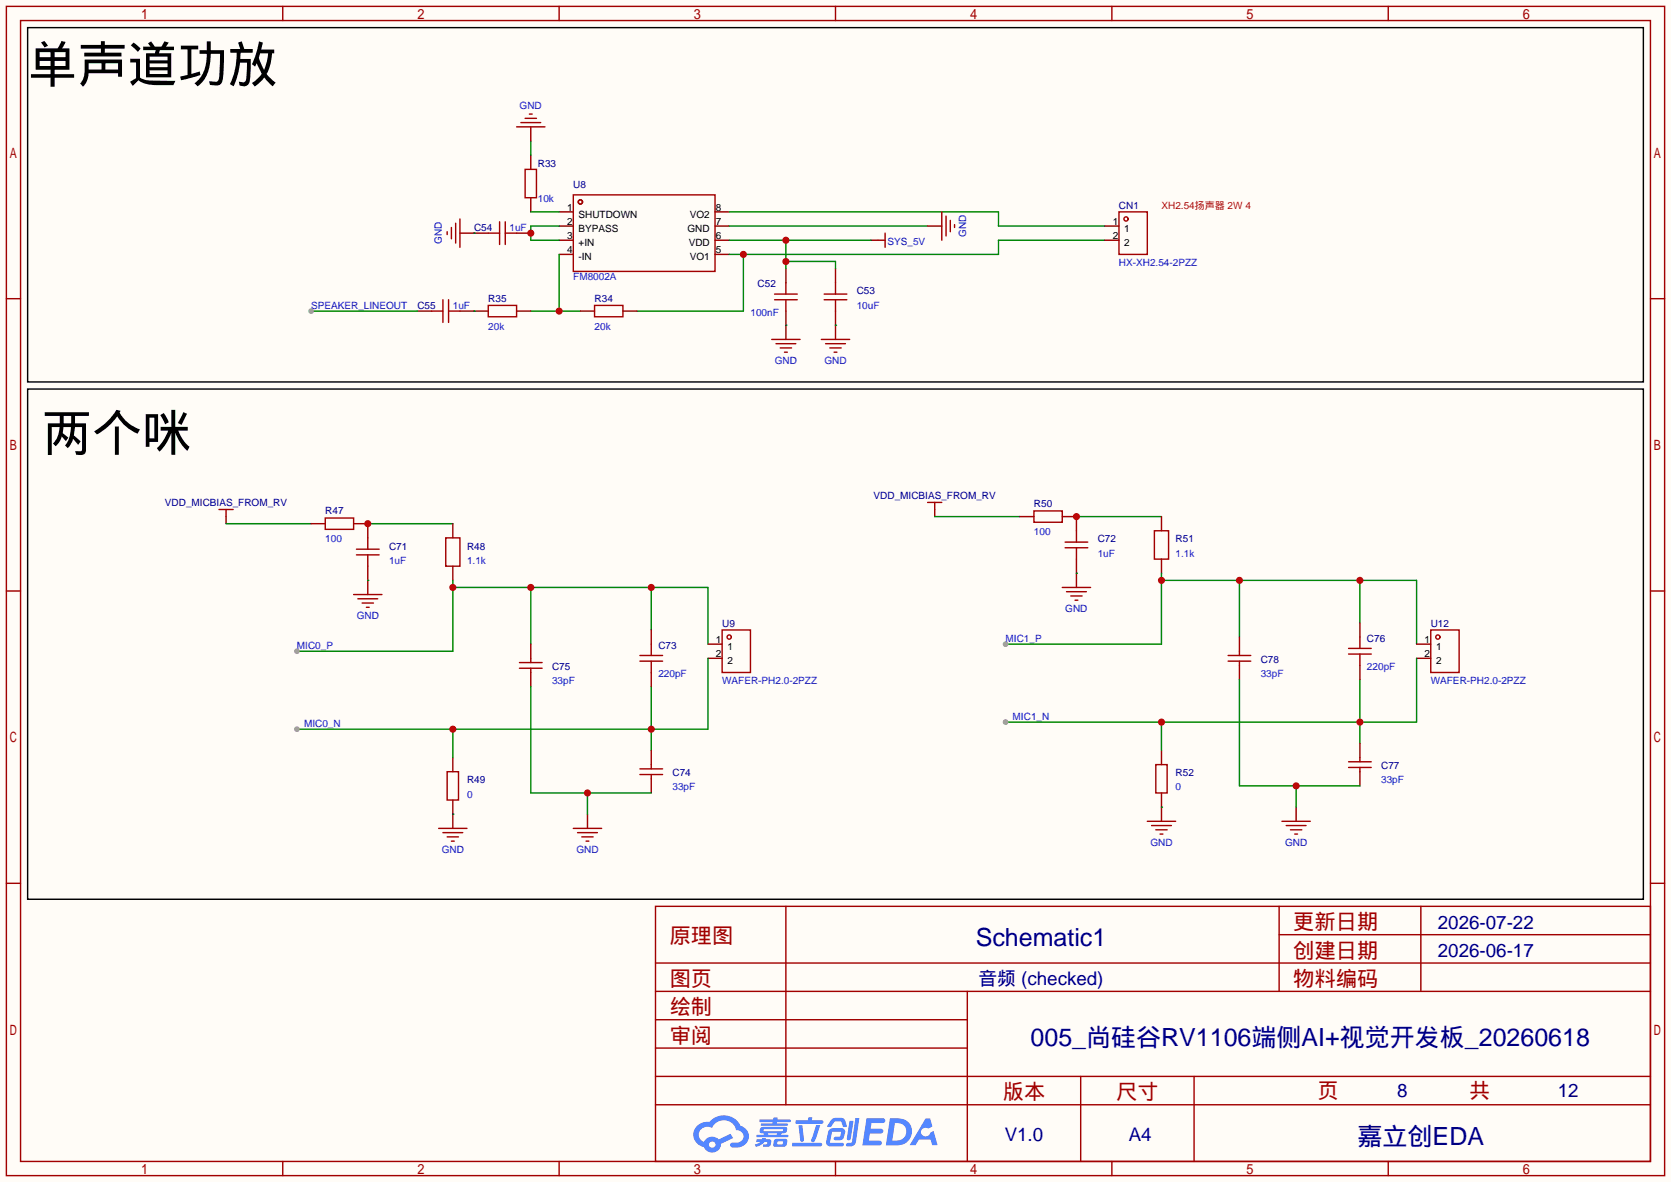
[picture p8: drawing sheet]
<svg xmlns="http://www.w3.org/2000/svg" width="299mm" height="212mm" viewBox="0 0 299 212" stroke-linecap="round" stroke-linejoin="round" font-family="sans-serif">
<path d="M0 0h299.5v211.8h-299.5z" fill="#fffcf7"/>
<g fill="none" stroke="#a10000" stroke-width=".25">
<path d="M1.1 1.1h297.2v209.6h-297.2zM3.7 3.7h292.1v204.5h-292.1zM50.7 1.1v2.6M100.2 1.1v2.6M149.7 1.1v2.6M199.3 1.1v2.6M248.8 1.1v2.6M1.1 53.5h2.6M295.8 53.5h2.5M1.1 105.9h2.6M295.8 105.9h2.5M1.1 158.3h2.6"/>
<path d="M295.8 158.3h2.5M117.5 162.4h178.3v45.8h-178.3zM117.5 177.7h178.3M117.5 172.6h178.3M140.8 162.4v35.6M173.4 177.7v30.5M229.2 162.4v15.3M229.2 167.5h66.6M254.6 162.4v15.3M117.5 182.8h55.9M117.5 198h178.3M117.5 192.9h178.3"/>
<path d="M117.5 187.8h55.9M193.7 192.9v15.3M214 192.9v15.3M50.7 208.2v2.5M100.2 208.2v2.5M149.7 208.2v2.5M199.3 208.2v2.5M248.8 208.2v2.5"/>
</g>
<g fill="#5487ff">
<path d="M155.3 200.4h2.1a.97 .97 0 0 1 1.3 .4 .53 .53 0 0 1-.7 .5h-1.8l-.2 1h1.9a.43 .43 0 0 1 .4 .5 .43 .43 0 0 1-.5 .3h-1.9l-.2 1.3h1.7a.45 .45 0 0 1 .6 .2 .45 .45 0 0 1-.2 .6l-3.2 .1z"/>
<path d="M165.9 200.5h.8l.4 1.4-.7 .4a.82 .82 0 0 0-1.2 .1 .82 .82 0 0 0 .1 1.1 .82 .82 0 0 0 1.2 0l.2-.5 .6-.3 .7 2.5h-.9l-.3-1h-2.1l-.6 1h-1.1z"/>
<path d="M152.2 200.9h.8l-.5 3.2a.36 .36 0 0 1-.4 .3 .36 .36 0 0 1-.3-.4z"/>
<path d="M153.3 200.4h.7l-.6 4.3a1.13 1.13 0 0 1-1.8 .6l.2-.4 .7-.1 .2-.2z"/>
<path d="M149 200.7l.6-.4h1a.77 .77 0 0 1 .9 .6l.3 .9-.2 .2h-.5l-.4-1h-.9a1.3 1.3 0 0 0-.8 .9l-.6 .1-.2-.2z"/>
<path d="M148.6 202.5l.5-.3h1.7a.66 .66 0 0 1 .6 .9l-.1 .4a.81 .81 0 0 1-.9 .9h-.7a.32 .32 0 0 1-.3-.4 .32 .32 0 0 1 .4-.3h.7l.3-.9-1.7 .1-.3 1.9h2.1a.32 .32 0 0 1 .4 .4 .32 .32 0 0 1-.4 .3l-2.3-.1-.5-.3v-.5z"/>
<path d="M142 204.8h5a.33 .33 0 0 1 .3 .4 .33 .33 0 0 1-.3 .3h-4.9l-.2-.2z"/>
<path d="M146.3 201.6h.7l-1 2.9a.36 .36 0 0 1-.4 .2 .36 .36 0 0 1-.3-.3z"/>
<path d="M143.1 201.7h.7l.3 2.6a.34 .34 0 0 1-.3 .3 .34 .34 0 0 1-.4-.2z"/>
<path d="M142.6 200.8h2.2l.1-.4 .1-.2h.6l-.1 .6h1.8a.32 .32 0 0 1 .3 .3 .32 .32 0 0 1-.4 .3h-4.5l-.1-.1z"/>
<path d="M135.6 204.2h.9l.1-.2 .7-.1-.1 .3h.9a.82 .82 0 0 1-.6 1.3h-.7v-.4l.7-.1v-.3h-.5l-.5 .4-1 .4-.2-.4 1-.4h-.8z"/>
<path d="M136.1 200.6h2.5v-.3h.8l-.1 .3h2.2l.2 .3-.2 .2h-2.3v.3h1.8l.2 .2-.2 .2h-4.5l-.2-.2 .1-.2h2l.1-.3h-2.3l-.1-.2z"/>
<path d="M159.5 200.4l-.7 4.9h1.6a2.47 2.47 0 0 0 2.9-1.7 2.47 2.47 0 0 0-1.4-3zM160.4 201.3a1.61 1.61 0 0 1 2 1.4 1.61 1.61 0 0 1-1.8 1.7h-.7z"/>
<path d="M136.3 202.2a.55 .55 0 0 0-.2 .7 .55 .55 0 0 0 .7 .2l.1 .3h-1.3v.4h5.5l.2-.2-.2-.2h-1.2l.2-.3a.7 .7 0 0 0 .8-.2 .7 .7 0 0 0 0-.9h-4.1zM136.9 202.4h3.3l.2 .1-.2 .2h-3.2l-.2-.1zM137.6 203.1h1.7l-.2 .3h-1.4z"/>
<path d="M138.8 204.3a1.05 1.05 0 0 0-.1 1.2 2.91 2.91 0 0 0 2.2-.2 .98 .98 0 0 0 0-1.2h-1.6zM139.4 204.6l.8-.1 .1 .1v.3l-.2 .2h-.8z"/>
<path d="M125 201.7a2.23 2.23 0 0 0-.7 2.3 2.23 2.23 0 0 0 1.8 1.6 1.58 1.58 0 0 0 1.8 .9 1.58 1.58 0 0 0 1.3-1.5l2.2-1-.5-.8-2.1 1a1.65 1.65 0 0 0-2.6 .5 1.45 1.45 0 0 1-.8-2 1.45 1.45 0 0 1 2-.7l.2 .1a2.3 2.3 0 0 1 2.3-1.3 2.3 2.3 0 0 1 2.1 1.7 1.12 1.12 0 0 1 1.2 1.1 1.12 1.12 0 0 1-1.1 1.2h-.7a.45 .45 0 0 0-.6 .3 .45 .45 0 0 0 .5 .6 2.26 2.26 0 0 0 2.9-2.5 2.04 2.04 0 0 0-1.5-1.4 3.3 3.3 0 0 0-5.5-.7l-1.2 .1zM127.1 205.2a.57 .57 0 0 1 1.1 0 .57 .57 0 0 1-1.1 0z"/>
</g>
<g fill="none" stroke="#a10000" stroke-width=".25">
<path d="M94.1 30.4h2v5h-2zM102.7 34.9h25.4v13.7h-25.4zM138.8 53.7h4.1M138.8 52.7h4.1M140.8 50.7v2M140.8 53.7v2.1M147.7 53.7h4.1M147.7 52.7h4.1M149.7 50.7v2M149.7 53.7v2.1M157.4 43.1h1.2M158.6 41.8v2.5"/>
<circle cx="104" cy="36.2" r=".38"/>
</g>
<g fill="none" stroke="#870000" stroke-width=".25">
<path d="M95.1 27.8v2.6M95.1 35.4v2.6M100.2 38h2.5M128.1 38h2.6M100.2 40.5h2.5M100.2 43.1h2.5M100.2 45.6h2.5M128.1 40.5h2.6M128.1 43.1h2.6M128.1 45.6h2.6M140.8 48.1v2.6M140.8 55.8v2.5"/>
<path d="M149.7 48.1v2.6M149.7 55.8v2.5M156.1 43.1h1.3"/>
</g>
<path d="M130.7 40.5h35.5M130.7 43.1h25.4M140.8 43.1v5M140.8 46.9h8.9v1.2" fill="none" stroke="#008700" stroke-width=".25"/>
<g fill="#c00">
<circle cx="140.8" cy="43.1" r=".63"/>
<circle cx="140.8" cy="46.9" r=".63"/>
</g>
<path d="M133.2 45.6v10.2h-19M198 43.1h-19.1v2.5h-48.2" fill="none" stroke="#008700" stroke-width=".25"/>
<circle cx="133.2" cy="45.6" r=".63" fill="#c00"/>
<path d="M130.7 38h48.2v2.5h19.1M100.2 40.5h-5.1v2.6h5.1M140.8 58.3h.1M149.7 58.3h.1" fill="none" stroke="#008700" stroke-width=".25"/>
<path d="M74.8 55.8h2.5M82.4 41.8h5.1M82.4 55.8h2.6M92.6 41.8h2.5M140.8 58.3v2.5M149.7 58.3v2.5M166.2 40.5h2.6" fill="none" stroke="#870000" stroke-width=".25"/>
<g fill="none" stroke="#a10000" stroke-width=".25">
<path d="M82.4 39.2v5.1M89.5 39.8v4M90.6 39.8v4M168.8 38v5.1M169.5 38.7v3.6M170.3 39.5v2M77.3 55.8h2.1M79.4 53.7v4.1M80.1 41.5v.5M80.4 55.8h2M80.4 53.7v4.1M80.9 40.8v2"/>
<path d="M81.7 40v3.6M90.6 41.8h2M171.1 40.3v.5M138.3 60.8h5.1M139.1 61.6h3.5M139.8 62.4h2.1M140.6 63.1h.5M147.2 60.8h5.1M148 61.6h3.5M148.7 62.4h2M149.5 63.1h.5"/>
</g>
<circle cx="95.1" cy="41.8" r=".63" fill="#c00"/>
<path d="M92.6 22.7h5.1M93.3 22h3.6M94.1 21.2h2M94.9 20.4h.5M87.5 41.8h2" fill="none" stroke="#a10000" stroke-width=".25"/>
<path d="M95.1 38h5.1M95.1 25.3v2.5M85 41.8h.1M95.1 55.8h8.9M100.2 45.6v10.2" fill="none" stroke="#008700" stroke-width=".25"/>
<path d="M95.1 22.7v2.6" fill="none" stroke="#870000" stroke-width=".25"/>
<circle cx="100.2" cy="55.8" r=".63" fill="#c00"/>
<path d="M85 55.8h2.5M92.6 55.8h2.5M104 55.8h2.6M111.6 55.8h2.6" fill="none" stroke="#870000" stroke-width=".25"/>
<path d="M87.5 54.7h5.1v2.1h-5.1zM106.6 54.7h5v2.1h-5z" fill="none" stroke="#a10000" stroke-width=".25"/>
<path d="M55.8 55.8h19M85 55.8h.1" fill="none" stroke="#008700" stroke-width=".25"/>
<circle cx="55.8" cy="55.8" r=".51" fill="#999"/>
<g fill="none" stroke="#a10000" stroke-width=".25">
<path d="M200.5 38h5.1v7.6h-5.1zM39.2 91.3h2.6M40.5 91.3v1.3M58.3 92.8h5.1v2.1h-5.1zM63.9 99.4h4M63.9 98.4h4M65.9 96.4v2M65.9 99.4v2.1M166.2 90h2.6M167.5 90v1.3M185.3 91.6h5.1v2h-5.1zM190.9 98.2h4"/>
<path d="M190.9 97.2h4M192.9 95.1v2.1M192.9 98.2v2M63.4 106.6h5.1M64.1 107.3h3.6M64.9 108.1h2M65.7 108.8h.5M190.4 105.3h5.1M191.1 106h3.6M191.9 106.8h2M192.7 107.6h.5"/>
<circle cx="201.8" cy="39.2" r=".38"/>
</g>
<path d="M198 40.5h2.5M198 43.1h2.5M40.5 92.6v1.3M55.8 93.9h2.5M63.4 93.9h2.5v2.5M167.5 91.3v1.3M182.8 92.6h2.5M190.4 92.6h2.5v2.5M65.9 101.5v5.1M192.9 100.2v5.1" fill="none" stroke="#870000" stroke-width=".25"/>
<path d="M40.5 93.9h15.3M65.9 93.9h15.3M167.5 92.6h15.3M65.9 104h.1M192.9 102.7h.1" fill="none" stroke="#008700" stroke-width=".25"/>
<circle cx="65.9" cy="93.9" r=".63" fill="#c00"/>
<path d="M192.9 92.6h15.3" fill="none" stroke="#008700" stroke-width=".25"/>
<circle cx="192.9" cy="92.6" r=".63" fill="#c00"/>
<path d="M79.9 96.4h2.5v5.1h-2.5zM206.9 95.1h2.5v5.1h-2.5z" fill="none" stroke="#a10000" stroke-width=".25"/>
<path d="M81.2 93.9v2.5M208.2 92.6v2.5M81.2 101.5v2.5M208.2 100.2v2.5" fill="none" stroke="#870000" stroke-width=".25"/>
<path d="M81.2 104v12.7h-28M81.2 105.3h45.7v10.1M95.1 105.3v10.1M116.7 105.3v7.6" fill="none" stroke="#008700" stroke-width=".25"/>
<g fill="#c00">
<circle cx="81.2" cy="105.3" r=".63"/>
<circle cx="95.1" cy="105.3" r=".63"/>
<circle cx="116.7" cy="105.3" r=".63"/>
</g>
<circle cx="53.2" cy="116.7" r=".51" fill="#999"/>
<path d="M208.2 104h45.7v11.4M208.2 102.7v12.7h-28M222.1 104v10.2M243.7 104v7.6" fill="none" stroke="#008700" stroke-width=".25"/>
<g fill="#c00">
<circle cx="243.7" cy="104" r=".63"/>
<circle cx="222.1" cy="104" r=".63"/>
<circle cx="208.2" cy="104" r=".63"/>
</g>
<circle cx="180.2" cy="115.4" r=".51" fill="#999"/>
<g fill="none" stroke="#a10000" stroke-width=".25">
<path d="M129.4 112.9h5.1v7.6h-5.1zM256.4 112.9h5.1v7.6h-5.1zM80.1 138.3h2.1v5.1h-2.1zM207.1 137h2.1v5.1h-2.1z"/>
<circle cx="130.7" cy="114.2" r=".38"/>
<circle cx="257.7" cy="114.2" r=".38"/>
</g>
<path d="M126.9 115.4h2.5M126.9 118h2.5M253.9 115.4h2.5M253.9 118h2.5M81.2 135.8v2.5M208.2 134.5v2.5M81.2 143.4v2.5M208.2 142.1v2.6" fill="none" stroke="#870000" stroke-width=".25"/>
<path d="M126.9 118v12.7h-73.7M81.2 130.7v5.1M116.7 123.1v11.4" fill="none" stroke="#008700" stroke-width=".25"/>
<g fill="#c00">
<circle cx="116.7" cy="130.7" r=".63"/>
<circle cx="81.2" cy="130.7" r=".63"/>
</g>
<circle cx="53.2" cy="130.7" r=".51" fill="#999"/>
<path d="M253.9 118v11.4h-73.7M208.2 129.4v5.1M243.7 121.8v11.4" fill="none" stroke="#008700" stroke-width=".25"/>
<g fill="#c00">
<circle cx="243.7" cy="129.4" r=".63"/>
<circle cx="208.2" cy="129.4" r=".63"/>
</g>
<circle cx="180.2" cy="129.4" r=".51" fill="#999"/>
<g fill="none" stroke="#870000" stroke-width=".25">
<path d="M95.1 115.4v2.6M116.7 112.9v2.5M222.1 114.2v2.5M222.1 119.3v2.5M243.7 111.6v2.6M243.7 119.3v2.5M95.1 120.5v2.6M116.7 120.5v2.6M116.7 134.5v2.5M116.7 139.6v2.5M243.7 133.2v2.6M243.7 138.3v2.5"/>
<path d="M81.2 145.9v2.6M105.3 145.9v2.6M208.2 144.7v2.5M232.3 144.7v2.5"/>
</g>
<g fill="none" stroke="#a10000" stroke-width=".25">
<path d="M93.1 119.8h4.1M93.1 118.7h4.1M95.1 118v.7M95.1 119.8v.7M114.7 118.5h4M114.7 117.5h4M116.7 115.4v2.1M116.7 118.5v2M220.1 118.5h4.1M220.1 117.5h4.1M222.1 116.7v.8M222.1 118.5v.8"/>
<path d="M241.7 117.2h4M241.7 116.2h4M243.7 114.2v2M243.7 117.2v2.1M114.7 138.8h4M114.7 137.8h4M116.7 137v.8M116.7 138.8v.8M241.7 137.5h4M241.7 136.5h4M243.7 135.8v.7M243.7 137.5v.8"/>
<path d="M78.6 148.5h5.1M79.4 149.2h3.5M80.1 150h2.1M80.9 150.7h.5M102.7 148.5h5.1M103.5 149.2h3.6M104.3 150h2M105 150.7h.5M205.6 147.2h5.1M206.4 148h3.5M207.1 148.7h2.1M207.9 149.5h.5"/>
<path d="M229.7 147.2h5.1M230.5 148h3.6M231.3 148.7h2M232 149.5h.5"/>
</g>
<path d="M222.1 121.8v19h21.6M81.2 145.9h.1M208.2 144.7h.1M232.3 140.8v3.9" fill="none" stroke="#008700" stroke-width=".25"/>
<circle cx="232.3" cy="140.8" r=".63" fill="#c00"/>
<path d="M95.1 123.1v19h21.6M105.3 142.1v3.8" fill="none" stroke="#008700" stroke-width=".25"/>
<circle cx="105.3" cy="142.1" r=".63" fill="#c00"/>
<path d="M5 5h289.5v63.5h-289.5zM5 69.7h289.5v91.5h-289.5z" fill="none" stroke="#000" stroke-width=".25"/>
<g font-size="9">
<text x="5" y="14.7">单声道功放</text>
<text x="7.5" y="80.7">两个咪</text>
</g>
<g font-size="4.5" fill="#000080">
<text x="174.9" y="169.6">Schematic1</text>
<text x="184.7" y="187.4">005_尚硅谷RV1106端侧AI+视觉开发板_20260618</text>
<text x="243.3" y="205.2">嘉立创EDA</text>
</g>
<g font-size="3.8" fill="#a00000">
<text x="231.8" y="166.5">更新日期</text>
<text x="120" y="169.1">原理图</text>
<text x="231.8" y="171.6">创建日期</text>
<text x="120" y="176.7">图页</text>
<text x="231.8" y="176.7">物料编码</text>
<text x="120" y="181.8">绘制</text>
<text x="120" y="186.9">审阅</text>
<text x="179.7" y="197">版本</text>
<text x="200" y="197">尺寸</text>
<text x="236.1" y="196.8">页</text>
<text x="263.3" y="196.8">共</text>
</g>
<g font-size="3.4" fill="#000080">
<text x="257.7" y="166.4">2026-07-22</text>
<text x="257.7" y="171.5">2026-06-17</text>
<text x="175.4" y="176.6">音频 (checked)</text>
<text x="250.4" y="196.7">8</text>
<text x="279.2" y="196.7">12</text>
<text x="180.1" y="204.5">V1.0</text>
<text x="202.3" y="204.5">A4</text>
</g>
<g font-size="1.8" fill="#00f">
<text x="93.1" y="19.5">GND</text>
<text x="91.3" y="41.3">1uF</text>
<text x="96.4" y="36.3">10k</text>
<text x="79.2" y="43.8" transform="rotate(-90 79.2 43.8)">GND</text>
<text x="159" y="43.9">SYS_5V</text>
<text x="173.2" y="42.5" transform="rotate(-90 173.2 42.5)">GND</text>
<text x="200.5" y="47.7">HX-XH2.54-2PZZ</text>
<text x="102.7" y="50.2">FM8002A</text>
<text x="55.8" y="55.3">SPEAKER_LINEOUT</text>
<text x="81.2" y="55.3">1uF</text>
<text x="87.5" y="59.1">20k</text>
<text x="106.6" y="59.1">20k</text>
<text x="134.5" y="56.6">100nF</text>
<text x="153.5" y="55.3">10uF</text>
<text x="138.8" y="65.2">GND</text>
<text x="147.7" y="65.2">GND</text>
<text x="185.3" y="95.9">100</text>
<text x="58.3" y="97.2">100</text>
<text x="69.7" y="101">1uF</text>
<text x="83.7" y="101">1.1k</text>
<text x="196.7" y="99.8">1uF</text>
<text x="210.7" y="99.8">1.1k</text>
<text x="63.9" y="110.9">GND</text>
<text x="190.9" y="109.7">GND</text>
<text x="53.2" y="116.3">MIC0_P</text>
<text x="180.2" y="115">MIC1_P</text>
<text x="98.9" y="122.6">33pF</text>
<text x="118" y="121.3">220pF</text>
<text x="129.4" y="122.6">WAFER-PH2.0-2PZZ</text>
<text x="225.9" y="121.3">33pF</text>
<text x="245" y="120.1">220pF</text>
<text x="256.4" y="122.6">WAFER-PH2.0-2PZZ</text>
<text x="54.5" y="130.2">MIC0_N</text>
<text x="181.5" y="129">MIC1_N</text>
<text x="83.7" y="142.9">0</text>
<text x="120.5" y="141.7">33pF</text>
<text x="210.7" y="141.7">0</text>
<text x="247.5" y="140.4">33pF</text>
<text x="79.2" y="152.8">GND</text>
<text x="103.3" y="152.8">GND</text>
<text x="206.2" y="151.6">GND</text>
<text x="230.3" y="151.6">GND</text>
</g>
<g font-size="1.8" fill="#000080">
<text x="96.4" y="29.9">R33</text>
<text x="102.7" y="33.7">U8</text>
<text x="85" y="41.3">C54</text>
<text x="200.5" y="37.5">CN1</text>
<text x="135.8" y="51.5">C52</text>
<text x="153.5" y="52.8">C53</text>
<text x="74.8" y="55.3">C55</text>
<text x="87.5" y="54">R35</text>
<text x="106.6" y="54">R34</text>
<text x="156.6" y="89.3">VDD_MICBIAS_FROM_RV</text>
<text x="29.6" y="90.6">VDD_MICBIAS_FROM_RV</text>
<text x="58.3" y="92.1">R47</text>
<text x="185.3" y="90.9">R50</text>
<text x="69.7" y="98.5">C71</text>
<text x="83.7" y="98.5">R48</text>
<text x="196.7" y="97.2">C72</text>
<text x="210.7" y="97.2">R51</text>
<text x="129.4" y="112.5">U9</text>
<text x="256.4" y="112.5">U12</text>
<text x="118" y="116.3">C73</text>
<text x="225.9" y="118.8">C78</text>
<text x="245" y="115">C76</text>
<text x="98.9" y="120.1">C75</text>
<text x="247.5" y="137.9">C77</text>
<text x="83.7" y="140.4">R49</text>
<text x="120.5" y="139.1">C74</text>
<text x="210.7" y="139.1">R52</text>
</g>
<g font-size="1.8">
<text x="101.6" y="37.8">1</text>
<text x="101.6" y="40.3">2</text>
<text x="103.7" y="39">SHUTDOWN</text>
<text x="103.7" y="41.6">BYPASS</text>
<text x="123.2" y="41.6">GND</text>
<text x="123.6" y="39">VO2</text>
<text x="128.3" y="40.3">7</text>
<text x="128.3" y="37.8">8</text>
<text x="199.4" y="40.3">1</text>
<text x="201.5" y="41.6">1</text>
<text x="101.6" y="42.8">3</text>
<text x="101.6" y="45.4">4</text>
<text x="103.7" y="44.1">+IN</text>
<text x="103.7" y="46.6">-IN</text>
<text x="123.4" y="44.1">VDD</text>
<text x="123.6" y="46.6">VO1</text>
<text x="128.3" y="45.4">5</text>
<text x="128.3" y="42.8">6</text>
<text x="199.4" y="42.8">2</text>
<text x="201.5" y="44.1">2</text>
<text x="128.3" y="115.2">1</text>
<text x="128.3" y="117.8">2</text>
<text x="130.4" y="116.5">1</text>
<text x="130.4" y="119">2</text>
<text x="255.3" y="115.2">1</text>
<text x="255.3" y="117.8">2</text>
<text x="257.4" y="116.5">1</text>
<text x="257.4" y="119">2</text>
</g>
<text font-size="1.8" fill="#f00" x="208.2" y="37.5">XH2.54扬声器 2W 4</text>
</svg>
